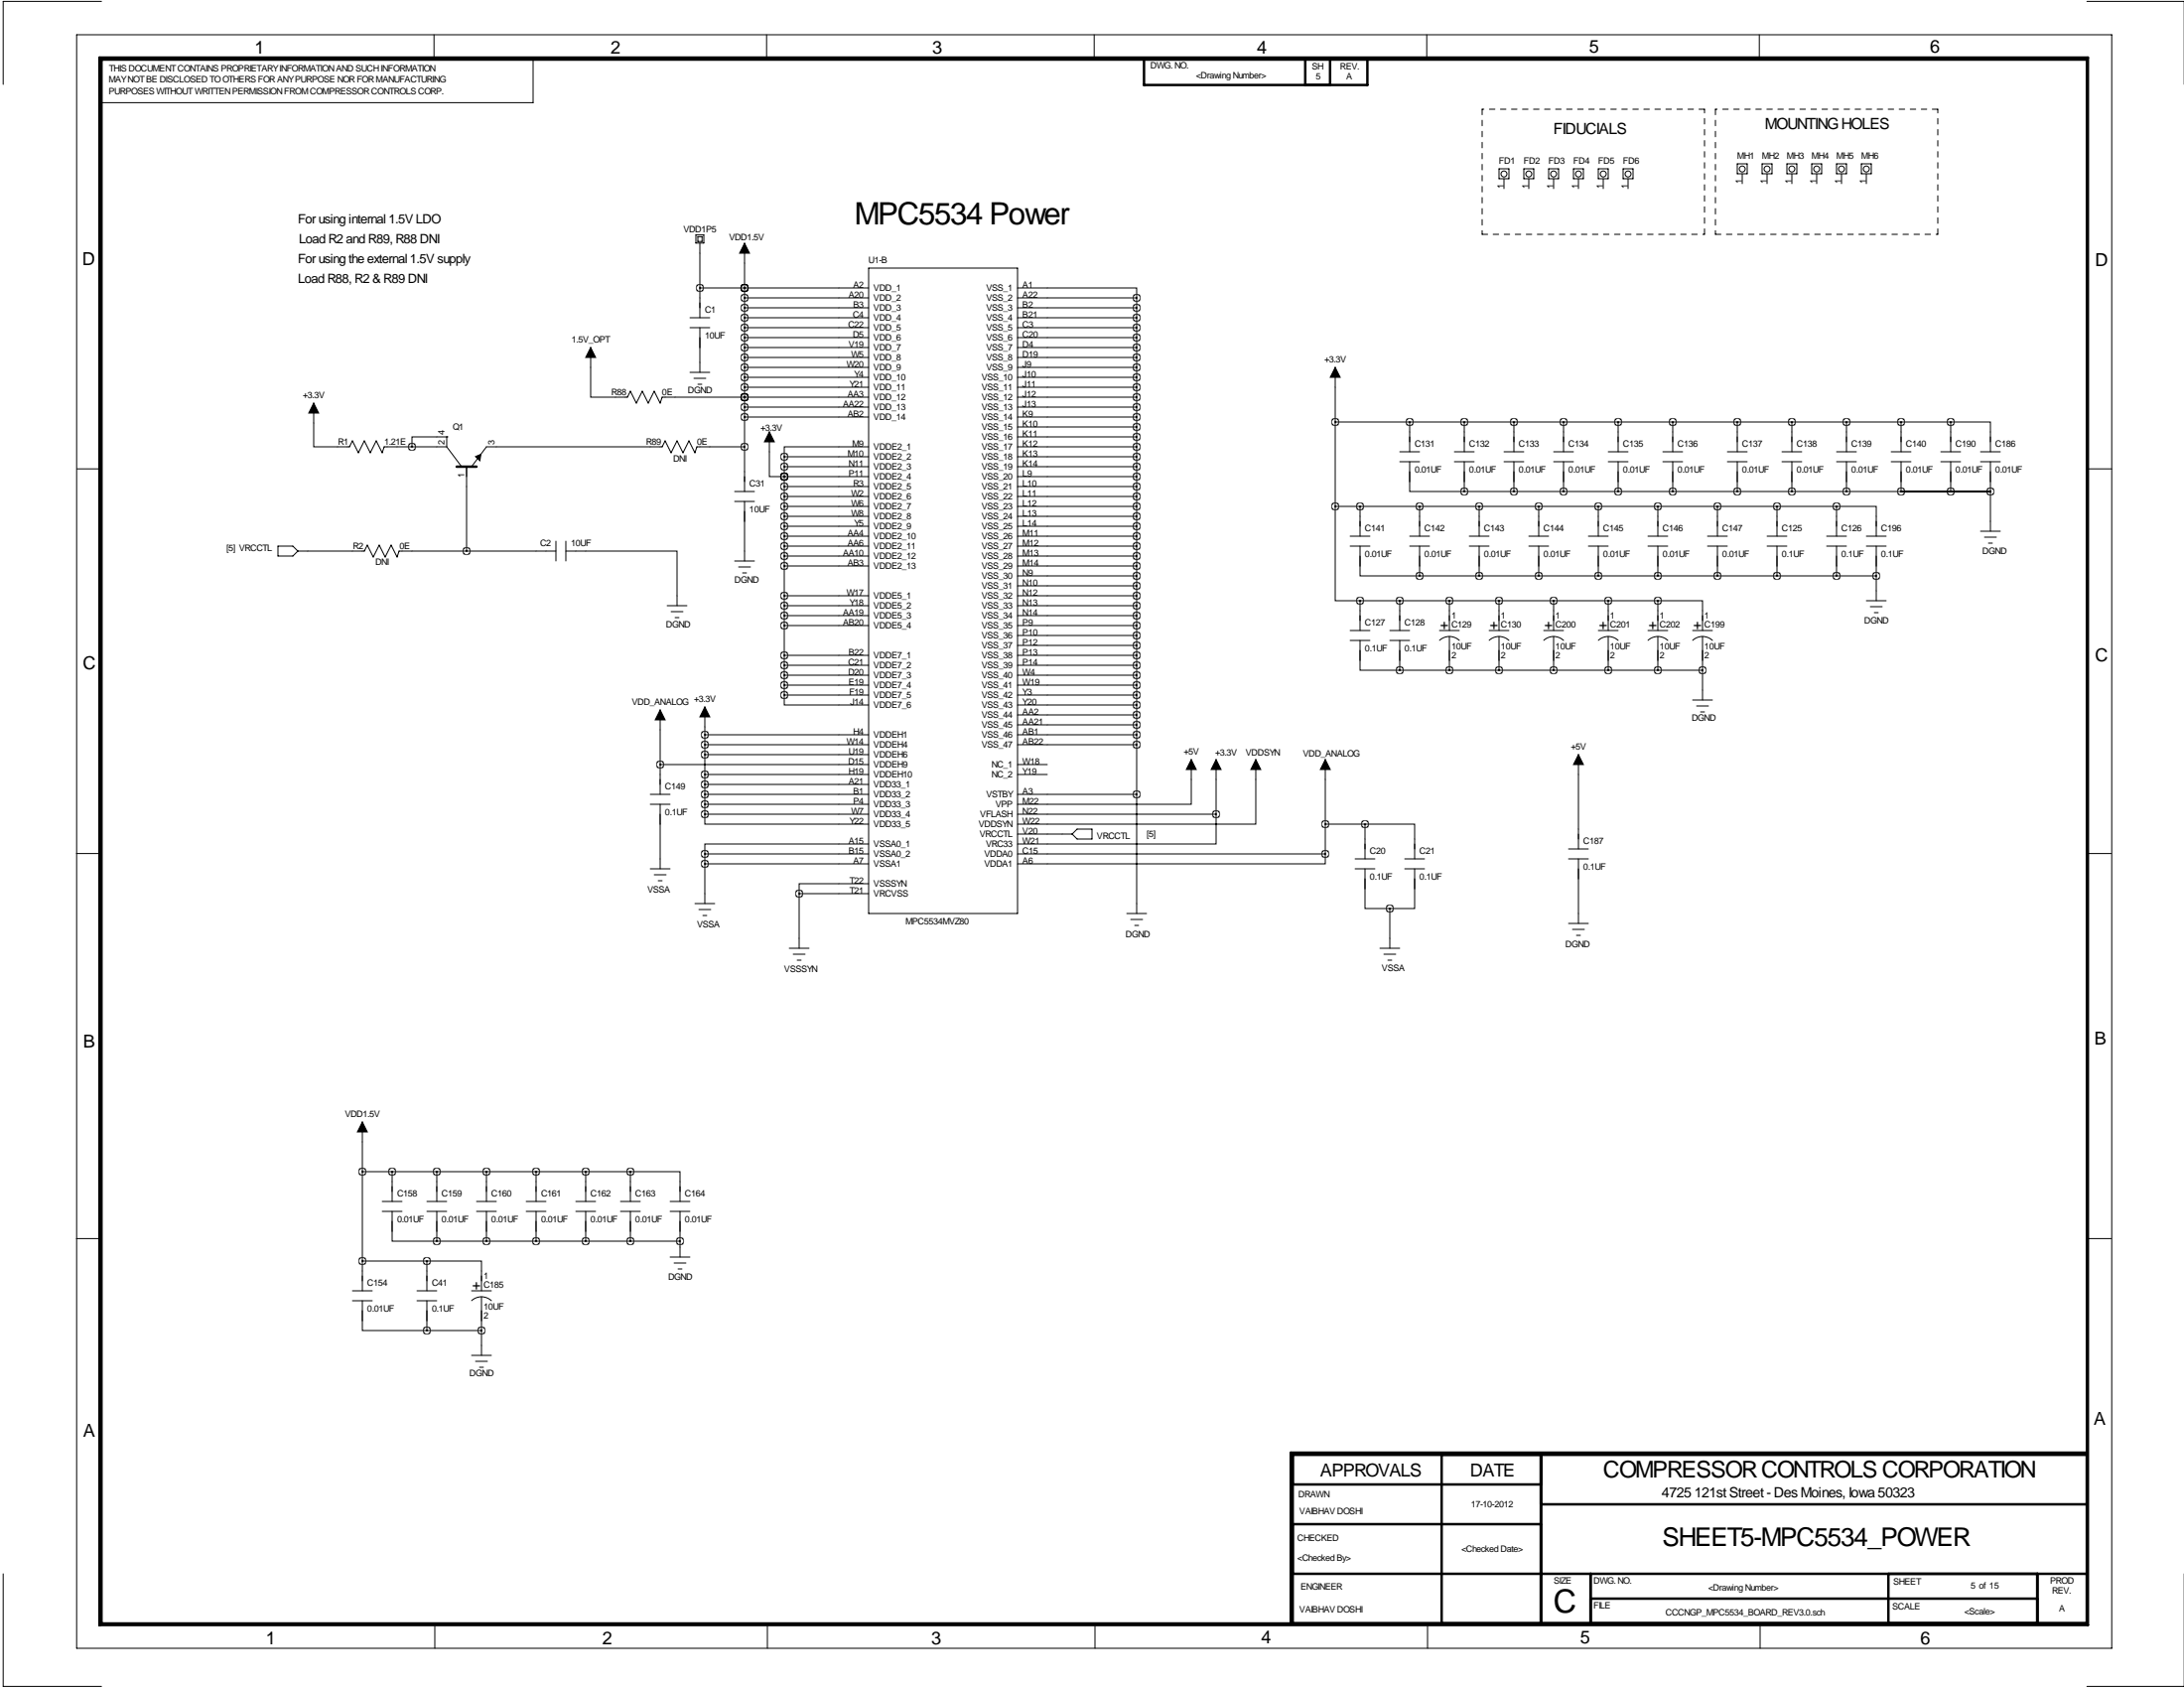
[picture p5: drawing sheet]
<svg xmlns="http://www.w3.org/2000/svg" width="559mm" height="432mm" viewBox="0 0 559 432" stroke-linecap="round" stroke-linejoin="round" font-family="sans-serif">
<path d="M379.2 27.9v32M436.1 27.9h-56.9M438.9 27.9v32M495.8 27.9h-56.9M379.2 59.9h56.9M436.1 59.9v-32M438.9 59.9h56.9M495.8 59.9v-32" fill="none" stroke="#000" stroke-width=".25" stroke-dasharray="1.4 1.4"/>
<g fill="none" stroke="#000" stroke-width=".25">
<path d="M19.6 8.9h520.7v412.7h-520.7zM26 .4h-25.2v21.2M111 8.9v6.3M143.6 15.2h-7.2v11.1h-110.8M196.1 8.9v6.3M280 8.9v6.3M365 8.9v6.3M450.1 8.9v6.3M534 .4h24.8M383.5 43.2h2.6v2.5h-2.6zM384.8 45.7v2.6M389.9 43.2h2.5v2.5h-2.5z"/>
<path d="M391.2 45.7v2.6M396.2 43.2h2.6v2.5h-2.6zM397.5 45.7v2.6M402.6 43.2h2.5v2.5h-2.5zM403.9 45.7v2.6M408.9 43.2h2.6v2.5h-2.6zM410.2 45.7v2.6M415.3 43.2h2.5v2.5h-2.5zM416.6 45.7v2.6M444.5 41.9h2.5v2.5h-2.5zM445.8 44.4v2.6M450.8 41.9h2.6v2.5h-2.6z"/>
<path d="M452.1 44.4v2.6M457.2 41.9h2.5v2.5h-2.5zM458.5 44.4v2.6M463.5 41.9h2.6v2.5h-2.6zM464.8 44.4v2.6M469.9 41.9h2.5v2.5h-2.5zM471.2 44.4v2.6M476.2 41.9h2.6v2.5h-2.6zM477.5 44.4v2.6M178 62.2h2.1v-2.1h-2v2.1M178.5 61.8h1.1v-1.2h-1v1.2M179.1 73.7h43.1"/>
<path d="M179.1 62.2v19.1M190.5 73.7h.1M190.5 76.2h31.7M190.5 78.7h31.7M190.5 62.2v63.5M222.2 68.6h38.1v165.1h-38.1zM260.3 73.7h30.5v2.5M260.3 76.2h30.5M260.3 78.7h30.5M290.8 76.2v157.5M151.1 88.9v12.7h9.4l.8-1.5 1.5 3 1.5-3 1.6 3 1.5-3 1.5 3 .5-1.5h52.8M176.5 81.3h5.1"/>
<path d="M176.5 83.8h5.1M176.5 95.2h5.1M177.5 96.8h3.1M178.6 98.3h1M179.1 83.8v11.4M190.5 81.3h31.7M190.5 83.8h31.7M190.5 86.4h31.7M190.5 88.9h31.7M190.5 91.4h31.7M190.5 94h31.7M190.5 96.5h31.7"/>
<path d="M190.5 99.1h31.7M260.3 81.3h30.5M260.3 83.8h30.5M260.3 86.4h30.5M260.3 88.9h30.5M260.3 91.4h30.5M260.3 94h30.5M260.3 96.5h30.5M260.3 99.1h30.5M341.6 94v35.5M19.7 119.9h6.4M80.3 103.1v11.2h9.1l.8-1.5 1.5 3 1.5-3 1.5 3 1.6-3 1.5 3 .5-1.5h16"/>
<path d="M114.3 111.8h.1M114.3 111.8h-8.9v2.5M114.3 114.3l3.8 5.1M114.3 111.8v2.5M119.4 119.4v21.6M190.5 101.6h.1M190.5 104.1h31.7M190.5 106.7h31.7M190.5 114.3h-12.2l-.5 1.5-1.5-3-1.5 3-1.6-3-1.5 3-1.5-3-.8 1.5h-44.9l-3.9 5.1M196.8 110.5v11.4h3.9M200.7 116.8h21.5M200.7 119.4h21.5"/>
<path d="M200.7 116.8v61M222.2 114.3h-21.5v2.5M260.3 101.6h30.5M260.3 104.1h30.5M260.3 106.7h30.5M260.3 114.3h30.5M260.3 116.8h30.5M260.3 119.4h30.5M260.3 109.2h30.5M260.3 111.8h30.5M341.6 107.9h157.5M358.1 115.6h5.1"/>
<path d="M358.1 118.1h5.1M360.7 118.1v7.6h13.9M360.7 107.9v7.7M372.1 115.6h5.1M372.1 118.1h5.1M374.6 107.9v7.7M374.6 118.1v7.6M384.8 115.6h5.1M384.8 118.1h5.1M387.3 107.9v7.7M387.3 118.1v7.6M397.5 115.6h5.1"/>
<path d="M397.5 118.1h5.1M400 107.9v7.7M400 118.1v7.6M411.5 115.6h5.1M411.5 118.1h5.1M414 107.9v7.7M414 118.1v7.6M425.4 115.6h5.1M425.4 118.1h5.1M428 107.9v7.7M428 118.1v7.6M442 115.6h5"/>
<path d="M442 118.1h5M444.5 107.9v7.7M444.5 118.1v7.6M455.9 115.6h5.1M455.9 118.1h5.1M458.5 107.9v7.7M458.5 118.1v7.6M469.9 115.6h5.1M469.9 118.1h5.1M472.4 107.9v7.7M472.4 118.1v7.6M483.9 115.6h5"/>
<path d="M483.9 118.1h5M486.4 118.1v7.6h22.9M486.4 107.9v7.7M496.6 115.6h5M496.6 118.1h5M499.1 118.1v7.6h10.2v-7.6M499.1 107.9h10.2v7.7M499.1 107.9v7.7M506.7 115.6h5.1M506.7 118.1h5.1M533.9 119.9h6.4M71.1 139.7h3.8l1.3 1.3-1.3 1.2h-3.8z"/>
<path d="M142.2 138.4v5.1M144.8 138.4v5.1M188 125.7h5M188 128.3h5M190.5 128.3v15.2M200.7 121.9h.1M200.7 121.9h21.5M200.7 124.5h21.5M200.7 127h21.5M200.7 129.5h21.5M200.7 132.1h21.5M200.7 134.6h21.5"/>
<path d="M200.7 137.2h21.5M200.7 139.7h21.5M260.3 121.9h30.5M260.3 124.5h30.5M260.3 127h30.5M260.3 129.5h30.5M260.3 132.1h30.5M260.3 134.6h30.5M260.3 137.2h30.5M260.3 139.7h30.5M341.6 129.5v24.2h6.4M341.6 129.5h128.3"/>
<path d="M345.4 137.2h5.1M345.4 139.7h5.1M348 139.7v7.6h15.2M348 129.5v7.7M360.7 137.2h5.1M360.7 139.7h5.1M363.2 129.5v7.7M363.2 139.7v7.6M374.6 125.7h134.7M375.9 137.2h5.1M375.9 139.7h5.1M378.5 129.5v7.7"/>
<path d="M378.5 139.7v7.6M391.2 137.2h5M391.2 139.7h5M393.7 129.5v7.7M393.7 139.7v7.6M406.4 137.2h5.1M406.4 139.7h5.1M408.9 129.5v7.7M408.9 139.7v7.6M421.6 137.2h5.1M421.6 139.7h5.1M424.2 129.5v7.7"/>
<path d="M424.2 139.7v7.6M436.9 137.2h5.1M436.9 139.7h5.1M439.4 129.5v7.7M439.4 139.7v7.6M452.1 137.2h5.1M452.1 139.7h5.1M454.7 129.5v7.7M454.7 139.7v7.6M467.4 137.2h5M467.4 139.7h5M469.9 139.7v7.6"/>
<path d="M469.9 129.5h10.2v7.7M469.9 129.5v7.7M477.5 137.2h5.1M477.5 139.7h5.1M480.1 139.7v14M506.7 135.9h5.1M507.7 137.4h3.1M508.8 138.9h1M509.3 125.7v10.2M76.2 141h17l.8-1.6 1.5 3.1 1.5-3.1 1.6 3.1 1.5-3.1 1.5 3.1 .5-1.5h40.1M144.8 141h28.4v13.9M170.7 154.9h5.1"/>
<path d="M171.7 156.5h3.1M172.7 158h1M188 143.5h5M189 145h3M190 146.6h1M200.7 142.2h21.5M200.7 144.8h21.5M200.7 152.4h21.5M200.7 154.9h21.5M200.7 157.5h21.5M260.3 142.2h30.5M260.3 144.8h30.5"/>
<path d="M260.3 152.4h30.5M260.3 154.9h30.5M260.3 157.5h30.5M260.3 147.3h30.5M260.3 149.9h30.5M348 153.7v7.6M348 153.7h76.2M358.1 153.7v7.6M363.2 147.3h116.9M370.8 153.7v7.6M383.5 153.7v7.6M397.5 153.7v7.6"/>
<path d="M411.5 153.7v7.6M424.2 153.7h11.4v7.6M424.2 153.7v7.6M477.5 153.7h5.1M478.5 155.2h3.1M479.6 156.7h1M200.7 177.8v2.5h21.5M200.7 160h21.5M200.7 167.6h21.5M200.7 170.2h21.5M200.7 172.7h21.5M200.7 175.3h21.5"/>
<path d="M200.7 177.8h21.5M260.3 160h30.5M260.3 167.6h30.5M260.3 170.2h30.5M260.3 172.7h30.5M260.3 175.3h30.5M260.3 177.8h30.5M260.3 162.6h30.5M260.3 165.1h30.5M345.4 161.3h5.1M345.4 163.8h5.1M348 163.8v7.6h10.1"/>
<path d="M355.6 161.3h5.1M355.6 163.8h5.1M358.1 163.8v7.6M358.1 171.4h77.5M368.3 161.3h5.1M368.3 163.8a3.7 3.7 0 0 1 5.1 0M370.8 162.8v8.6M381 161.3h5.1M381 163.8a3.7 3.7 0 0 1 5.1 0M383.5 162.8v8.6M395 161.3h5M395 163.8a3.7 3.7 0 0 1 5.1 0"/>
<path d="M397.5 162.8v8.6M408.9 161.3h5.1M409 163.8a3.7 3.7 0 0 1 5 0M411.5 162.8v8.6M421.6 161.3h5.1M421.7 163.8a3.7 3.7 0 0 1 5 0M424.2 162.8v8.6M433.1 161.3h5M433.1 179.1h5M433.1 163.8a3.7 3.7 0 0 1 5.1 0M435.6 162.8v16.3M168.9 195.6h53.3"/>
<path d="M168.9 181.6v21.6M180.3 188h41.9M180.3 190.5h41.9M180.3 193h41.9M180.3 198.1h41.9M180.3 180.8v27.5M260.3 180.3h30.5M260.3 188h30.5M260.3 190.5h30.5M260.3 195.6h7.7M260.3 198.1h7.7M260.3 182.9h30.5"/>
<path d="M260.3 185.4h30.5M304.8 194.3v11.4h-44.5M311.1 194.3v14M321.3 194.3v16.5h-61M339.1 194.3v24.1M403.9 193v24.2M434.1 180.6h3M435.1 182.1h1M19.6 218.3h6.4M166.4 203.2h5M166.4 205.7h5M168.9 205.7v16.5"/>
<path d="M180.3 208.3v2.5h41.9M180.3 200.7h41.9M180.3 203.2h41.9M180.3 205.7h41.9M180.3 208.3h41.9M180.3 218.4h41.9M180.3 218.4v12.7M222.2 215.9h-41.9v2.5M260.3 218.4h78.8M260.3 203.2h30.5M260.3 208.3h50.8M260.3 213.4h14"/>
<path d="M274.3 213.4l1.3-1.3h3.8v2.5h-3.8zM311.1 208.3v7.6h-50.8M339.1 218.4v2.6h-78.8M339.1 210.8h10.1M346.7 219.7h5.1M349.2 210.8h12.7v8.9M349.2 210.8v8.9M359.4 219.7h5.1M401.3 217.2h5.1M401.3 219.7h5.1M403.9 219.7v16.5M533.8 218.3h6.4"/>
<path d="M166.4 222.2h5M167.4 223.8h3M168.4 225.3h1M177.8 231.1h5.1M178.8 232.7h3.1M179.8 234.2h1M180.3 221h41.9M204.5 228.6h17.7M204.5 228.6v14M222.2 226.1h-17.7v2.5M288.3 233.7h5.1M289.3 235.2h3.1"/>
<path d="M290.3 236.7h1M346.7 222.2h5.1M349.2 222.2v10.2h6.4M355.6 232.4v10.2M359.4 222.2h5.1M361.9 222.2v10.2h-6.3M401.3 236.2h5.1M402.3 237.7h3.1M403.4 239.3h1M201.9 242.6h5.1M202.9 244.1h3.1M204 245.6h1"/>
<path d="M353.1 242.6h5M354.1 244.1h3M355.1 245.6h1M92.7 287v43.2M92.7 299.7h68.6M100.3 299.7v7.6M111.8 299.7v7.6M124.5 299.7v7.6M137.2 299.7v7.6M149.9 299.7v7.6M161.3 299.7h12.7v7.6M161.3 299.7v7.6"/>
<path d="M19.6 316.8h6.4M97.8 307.3h5.1M97.8 309.9h5.1M100.3 309.9v7.6h11.5M109.2 307.3h5.1M109.2 309.9h5.1M111.8 309.9v7.6M111.8 317.5h62.2M121.9 307.3h5.1M121.9 309.9h5.1M124.5 309.9v7.6M134.6 307.3h5.1"/>
<path d="M134.6 309.9h5.1M137.2 309.9v7.6M147.3 307.3h5.1M147.3 309.9h5.1M149.9 309.9v7.6M158.7 307.3h5.1M158.7 309.9h5.1M161.3 309.9v7.6M171.4 307.3h5.1M171.4 309.9h5.1M174 309.9v11.7M533.8 316.8h6.4"/>
<path d="M90.2 330.2h5M90.2 332.7h5M92.7 332.7v7.7h16.5M92.7 322.6h16.5M106.7 330.2h5.1M106.7 332.7h5.1M109.2 322.6h14v7.6M109.2 322.6v7.6M109.2 332.7v7.7M120.6 330.2h5.1M120.7 332.7a3.7 3.7 0 0 1 5 0M123.2 331.7v15"/>
<path d="M171.4 321.6h5.1M172.5 323.1h3M173.5 324.6h1M109.2 340.4h14M120.6 346.7h5.1M121.7 348.2h3M122.7 349.8h1M.8 402.6v28.8h25.2M111.3 415.3v6.3M196.3 415.3v6.3M280.2 415.3v6.3M365.3 415.3v6.3"/>
<path d="M450.3 415.3v6.3M534 431.4h24.8"/>
<circle cx="384.8" cy="44.5" r=".76"/>
<circle cx="391.2" cy="44.5" r=".76"/>
<circle cx="397.5" cy="44.5" r=".76"/>
<circle cx="403.9" cy="44.5" r=".76"/>
<circle cx="410.2" cy="44.5" r=".76"/>
<circle cx="416.6" cy="44.5" r=".76"/>
<circle cx="445.8" cy="43.2" r=".76"/>
<circle cx="452.1" cy="43.2" r=".76"/>
<circle cx="458.5" cy="43.2" r=".76"/>
<circle cx="464.8" cy="43.2" r=".76"/>
<circle cx="471.2" cy="43.2" r=".76"/>
<circle cx="477.5" cy="43.2" r=".76"/>
</g>
<g fill="none" stroke="#000" stroke-width=".63">
<path d="M25.5 14.7h508.7v401h-508.7zM26 15.2h508v400.1h-508zM292.7 15h57.2v6.7h-57.2zM334 21.7v-6.7h6.3v6.7M116.8 119.4h5.1M330.8 379.7h63.5M368.9 372.1v43.2M394.3 372.1v43.2M534 372.1h-203.2v43.2M534 371.6h-203.7v43.7M330.8 389.9h63.5M394.3 384.8h139.7"/>
<path d="M330.8 402.6h203.2M407 402.6v12.7M407 408.9h114.3M483.2 402.6v12.7M521.3 402.6v12.7"/>
</g>
<g fill="#000" stroke="#000" stroke-width=".25">
<path d="M190.5 62.2l1.3 2.6h-2.6zM151.1 88.9l1.3 2.5h-2.5zM341.6 94l1.3 2.5h-2.5zM80.3 103.1l1.2 2.6h-2.5zM121.7 116.8l1.3-.6-.2 1.7zM196.8 110.5l1.3 2.5h-2.5zM168.9 181.6l1.3 2.5h-2.6zM180.3 180.8l1.3 2.6h-2.5zM304.8 194.3l1.3 2.5h-2.6zM311.1 194.3l1.3 2.5h-2.5zM321.3 194.3l1.3 2.5h-2.6zM339.1 194.3l1.3 2.5h-2.6z"/>
<path d="M403.9 193l1.2 2.6h-2.5zM92.7 287l1.3 2.6h-2.6z"/>
</g>
<path d="M290.8 76.2a.07 .07 0 0 0 .1 0 .07 .07 0 0 0-.1 0zM190.4 73.7a.1 .1 0 0 0 .2 0 .1 .1 0 0 0-.2 0zM190.4 76.2a.1 .1 0 0 0 .2 0 .1 .1 0 0 0-.2 0zM190.4 78.7a.1 .1 0 0 0 .2 0 .1 .1 0 0 0-.2 0zM190.4 81.3a.1 .1 0 0 0 .2 0 .1 .1 0 0 0-.2 0zM190.4 83.8a.1 .1 0 0 0 .2 0 .1 .1 0 0 0-.2 0zM190.4 86.4a.1 .1 0 0 0 .2 0 .1 .1 0 0 0-.2 0zM190.4 88.9a.1 .1 0 0 0 .2 0 .1 .1 0 0 0-.2 0zM190.4 91.4a.1 .1 0 0 0 .2 0 .1 .1 0 0 0-.2 0zM190.4 94a.1 .1 0 0 0 .2 0 .1 .1 0 0 0-.2 0zM190.4 96.5a.1 .1 0 0 0 .2 0 .1 .1 0 0 0-.2 0zM190.4 99.1a.1 .1 0 0 0 .2 0 .1 .1 0 0 0-.2 0zM190.4 101.6a.1 .1 0 0 0 .2 0 .1 .1 0 0 0-.2 0zM190.4 104.1a.1 .1 0 0 0 .2 0 .1 .1 0 0 0-.2 0zM200.6 116.8a.07 .07 0 0 0 .1 0 .07 .07 0 0 0-.1 0zM200.6 119.4a.07 .07 0 0 0 .1 0 .07 .07 0 0 0-.1 0zM200.6 121.9a.07 .07 0 0 0 .1 0 .07 .07 0 0 0-.1 0zM200.6 124.5a.07 .07 0 0 0 .1 0 .07 .07 0 0 0-.1 0zM200.6 129.5a.07 .07 0 0 0 .1 0 .07 .07 0 0 0-.1 0zM200.6 132.1a.07 .07 0 0 0 .1 0 .07 .07 0 0 0-.1 0zM200.6 134.6a.07 .07 0 0 0 .1 0 .07 .07 0 0 0-.1 0zM200.6 137.2a.07 .07 0 0 0 .1 0 .07 .07 0 0 0-.1 0zM200.6 139.7a.07 .07 0 0 0 .1 0 .07 .07 0 0 0-.1 0zM200.6 142.2a.07 .07 0 0 0 .1 0 .07 .07 0 0 0-.1 0zM200.6 144.8a.07 .07 0 0 0 .1 0 .07 .07 0 0 0-.1 0zM200.6 152.4a.07 .07 0 0 0 .1 0 .07 .07 0 0 0-.1 0zM200.6 154.9a.07 .07 0 0 0 .1 0 .07 .07 0 0 0-.1 0zM200.6 157.5a.07 .07 0 0 0 .1 0 .07 .07 0 0 0-.1 0zM200.6 160a.07 .07 0 0 0 .1 0 .07 .07 0 0 0-.1 0zM200.6 167.6a.07 .07 0 0 0 .1 0 .07 .07 0 0 0-.1 0zM200.6 170.2a.07 .07 0 0 0 .1 0 .07 .07 0 0 0-.1 0zM200.6 172.7a.07 .07 0 0 0 .1 0 .07 .07 0 0 0-.1 0zM200.6 175.3a.07 .07 0 0 0 .1 0 .07 .07 0 0 0-.1 0zM200.6 177.8a.07 .07 0 0 0 .1 0 .07 .07 0 0 0-.1 0zM180.3 193a.07 .07 0 0 0 .1 0 .07 .07 0 0 0-.1 0zM180.3 198.1a.07 .07 0 0 0 .1 0 .07 .07 0 0 0-.1 0zM180.3 200.7a.07 .07 0 0 0 .1 0 .07 .07 0 0 0-.1 0zM180.3 203.2a.07 .07 0 0 0 .1 0 .07 .07 0 0 0-.1 0zM180.3 205.7a.07 .07 0 0 0 .1 0 .07 .07 0 0 0-.1 0zM180.3 208.3a.07 .07 0 0 0 .1 0 .07 .07 0 0 0-.1 0zM180.3 218.4a.07 .07 0 0 0 .1 0 .07 .07 0 0 0-.1 0zM180.3 221a.07 .07 0 0 0 .1 0 .07 .07 0 0 0-.1 0zM204.4 228.6a.07 .07 0 0 0 .1 0 .07 .07 0 0 0-.1 0zM290.8 78.7a.07 .07 0 0 0 .1 0 .07 .07 0 0 0-.1 0zM290.8 81.3a.07 .07 0 0 0 .1 0 .07 .07 0 0 0-.1 0zM290.8 83.8a.07 .07 0 0 0 .1 0 .07 .07 0 0 0-.1 0zM290.8 86.4a.07 .07 0 0 0 .1 0 .07 .07 0 0 0-.1 0zM290.8 88.9a.07 .07 0 0 0 .1 0 .07 .07 0 0 0-.1 0zM290.8 91.4a.07 .07 0 0 0 .1 0 .07 .07 0 0 0-.1 0zM290.8 94a.07 .07 0 0 0 .1 0 .07 .07 0 0 0-.1 0zM290.8 96.5a.07 .07 0 0 0 .1 0 .07 .07 0 0 0-.1 0zM290.8 99.1a.07 .07 0 0 0 .1 0 .07 .07 0 0 0-.1 0zM290.8 101.6a.07 .07 0 0 0 .1 0 .07 .07 0 0 0-.1 0zM290.8 104.1a.07 .07 0 0 0 .1 0 .07 .07 0 0 0-.1 0zM290.8 106.7a.07 .07 0 0 0 .1 0 .07 .07 0 0 0-.1 0zM290.8 109.2a.07 .07 0 0 0 .1 0 .07 .07 0 0 0-.1 0zM290.8 111.8a.07 .07 0 0 0 .1 0 .07 .07 0 0 0-.1 0zM290.8 114.3a.07 .07 0 0 0 .1 0 .07 .07 0 0 0-.1 0zM290.8 116.8a.07 .07 0 0 0 .1 0 .07 .07 0 0 0-.1 0zM290.8 119.4a.07 .07 0 0 0 .1 0 .07 .07 0 0 0-.1 0zM290.8 121.9a.07 .07 0 0 0 .1 0 .07 .07 0 0 0-.1 0zM290.8 124.5a.07 .07 0 0 0 .1 0 .07 .07 0 0 0-.1 0zM290.8 127a.07 .07 0 0 0 .1 0 .07 .07 0 0 0-.1 0zM290.8 129.5a.07 .07 0 0 0 .1 0 .07 .07 0 0 0-.1 0zM290.8 132.1a.07 .07 0 0 0 .1 0 .07 .07 0 0 0-.1 0zM290.8 134.6a.07 .07 0 0 0 .1 0 .07 .07 0 0 0-.1 0zM290.8 137.2a.07 .07 0 0 0 .1 0 .07 .07 0 0 0-.1 0zM290.8 139.7a.07 .07 0 0 0 .1 0 .07 .07 0 0 0-.1 0zM290.8 142.2a.07 .07 0 0 0 .1 0 .07 .07 0 0 0-.1 0zM290.8 144.8a.07 .07 0 0 0 .1 0 .07 .07 0 0 0-.1 0zM290.8 147.3a.07 .07 0 0 0 .1 0 .07 .07 0 0 0-.1 0zM290.8 149.9a.07 .07 0 0 0 .1 0 .07 .07 0 0 0-.1 0zM290.8 152.4a.07 .07 0 0 0 .1 0 .07 .07 0 0 0-.1 0zM290.8 154.9a.07 .07 0 0 0 .1 0 .07 .07 0 0 0-.1 0zM290.8 157.5a.07 .07 0 0 0 .1 0 .07 .07 0 0 0-.1 0zM290.8 160a.07 .07 0 0 0 .1 0 .07 .07 0 0 0-.1 0zM290.8 162.6a.07 .07 0 0 0 .1 0 .07 .07 0 0 0-.1 0zM290.8 165.1a.07 .07 0 0 0 .1 0 .07 .07 0 0 0-.1 0zM290.8 167.6a.07 .07 0 0 0 .1 0 .07 .07 0 0 0-.1 0zM290.8 170.2a.07 .07 0 0 0 .1 0 .07 .07 0 0 0-.1 0zM290.8 172.7a.07 .07 0 0 0 .1 0 .07 .07 0 0 0-.1 0zM290.8 175.3a.07 .07 0 0 0 .1 0 .07 .07 0 0 0-.1 0zM290.8 177.8a.07 .07 0 0 0 .1 0 .07 .07 0 0 0-.1 0zM290.8 180.3a.07 .07 0 0 0 .1 0 .07 .07 0 0 0-.1 0zM290.8 182.9a.07 .07 0 0 0 .1 0 .07 .07 0 0 0-.1 0zM290.8 185.4a.07 .07 0 0 0 .1 0 .07 .07 0 0 0-.1 0zM290.8 188a.07 .07 0 0 0 .1 0 .07 .07 0 0 0-.1 0zM290.8 190.5a.07 .07 0 0 0 .1 0 .07 .07 0 0 0-.1 0zM311.1 208.3a.07 .07 0 0 0 .1 0 .07 .07 0 0 0-.1 0zM200.6 127a.07 .07 0 0 0 .1 0 .07 .07 0 0 0-.1 0zM190.4 106.7a.1 .1 0 0 0 .2 0 .1 .1 0 0 0-.2 0zM190.4 101.6a.1 .1 0 0 0 .2 0 .1 .1 0 0 0-.2 0zM190.4 114.3a.1 .1 0 0 0 .2 0 .1 .1 0 0 0-.2 0zM105.3 114.3a.1 .1 0 0 0 .2 0 .1 .1 0 0 0-.2 0zM290.8 203.2a.07 .07 0 0 0 .1 0 .07 .07 0 0 0-.1 0zM119.3 141a.07 .07 0 0 0 .1 0 .07 .07 0 0 0-.1 0zM360.6 107.9a.07 .07 0 0 0 .1 0 .07 .07 0 0 0-.1 0zM341.6 107.9a.07 .07 0 0 0 .1 0 .07 .07 0 0 0-.1 0zM374.6 107.9a.07 .07 0 0 0 .1 0 .07 .07 0 0 0-.1 0zM387.3 107.9a.07 .07 0 0 0 .1 0 .07 .07 0 0 0-.1 0zM374.6 125.7a.07 .07 0 0 0 .1 0 .07 .07 0 0 0-.1 0zM387.3 125.7a.07 .07 0 0 0 .1 0 .07 .07 0 0 0-.1 0zM400 125.7a.07 .07 0 0 0 .1 0 .07 .07 0 0 0-.1 0zM400 107.9a.07 .07 0 0 0 .1 0 .07 .07 0 0 0-.1 0zM414 107.9a.07 .07 0 0 0 .1 0 .07 .07 0 0 0-.1 0zM414 125.7a.07 .07 0 0 0 .1 0 .07 .07 0 0 0-.1 0zM427.9 108a.1 .1 0 0 0 .2 0 .1 .1 0 0 0-.2 0zM427.9 125.7a.1 .1 0 0 0 .2 0 .1 .1 0 0 0-.2 0zM444.4 107.9a.1 .1 0 0 0 .2 0 .1 .1 0 0 0-.2 0zM444.4 125.7a.1 .1 0 0 0 .2 0 .1 .1 0 0 0-.2 0zM458.4 107.9a.07 .07 0 0 0 .1 0 .07 .07 0 0 0-.1 0zM458.4 125.7a.07 .07 0 0 0 .1 0 .07 .07 0 0 0-.1 0zM472.4 125.7a.07 .07 0 0 0 .1 0 .07 .07 0 0 0-.1 0zM509.2 125.7a.07 .07 0 0 0 .1 0 .07 .07 0 0 0-.1 0zM472.4 108a.07 .07 0 0 0 .1 0 .07 .07 0 0 0-.1 0zM341.6 129.5a.07 .07 0 0 0 .1 0 .07 .07 0 0 0-.1 0zM347.9 129.5a.07 .07 0 0 0 .1 0 .07 .07 0 0 0-.1 0zM363.2 147.3a.07 .07 0 0 0 .1 0 .07 .07 0 0 0-.1 0zM363.2 129.5a.07 .07 0 0 0 .1 0 .07 .07 0 0 0-.1 0zM378.4 129.5a.07 .07 0 0 0 .1 0 .07 .07 0 0 0-.1 0zM393.6 129.5a.1 .1 0 0 0 .2 0 .1 .1 0 0 0-.2 0zM378.4 147.3a.07 .07 0 0 0 .1 0 .07 .07 0 0 0-.1 0zM393.6 147.3a.1 .1 0 0 0 .2 0 .1 .1 0 0 0-.2 0zM408.9 129.5a.07 .07 0 0 0 .1 0 .07 .07 0 0 0-.1 0zM408.9 147.3a.07 .07 0 0 0 .1 0 .07 .07 0 0 0-.1 0zM424.1 129.5a.07 .07 0 0 0 .1 0 .07 .07 0 0 0-.1 0zM424.1 147.3a.07 .07 0 0 0 .1 0 .07 .07 0 0 0-.1 0zM439.4 147.3a.07 .07 0 0 0 .1 0 .07 .07 0 0 0-.1 0zM439.4 129.5a.07 .07 0 0 0 .1 0 .07 .07 0 0 0-.1 0zM454.6 129.5a.07 .07 0 0 0 .1 0 .07 .07 0 0 0-.1 0zM454.6 147.3a.07 .07 0 0 0 .1 0 .07 .07 0 0 0-.1 0zM469.8 147.3a.1 .1 0 0 0 .2 0 .1 .1 0 0 0-.2 0zM347.9 153.7a.07 .07 0 0 0 .1 0 .07 .07 0 0 0-.1 0zM358.1 153.7a.07 .07 0 0 0 .1 0 .07 .07 0 0 0-.1 0zM370.8 153.7a.07 .07 0 0 0 .1 0 .07 .07 0 0 0-.1 0zM358.1 171.4a.07 .07 0 0 0 .1 0 .07 .07 0 0 0-.1 0zM370.8 171.5a.07 .07 0 0 0 .1 0 .07 .07 0 0 0-.1 0zM383.5 153.7a.07 .07 0 0 0 .1 0 .07 .07 0 0 0-.1 0zM383.5 171.5a.07 .07 0 0 0 .1 0 .07 .07 0 0 0-.1 0zM397.4 153.7a.1 .1 0 0 0 .2 0 .1 .1 0 0 0-.2 0zM397.4 171.5a.1 .1 0 0 0 .2 0 .1 .1 0 0 0-.2 0zM411.4 153.7a.07 .07 0 0 0 .1 0 .07 .07 0 0 0-.1 0zM411.4 171.5a.07 .07 0 0 0 .1 0 .07 .07 0 0 0-.1 0zM92.6 299.7a.1 .1 0 0 0 .2 0 .1 .1 0 0 0-.2 0zM100.3 299.7a.07 .07 0 0 0 .1 0 .07 .07 0 0 0-.1 0zM111.7 299.7a.07 .07 0 0 0 .1 0 .07 .07 0 0 0-.1 0zM111.7 317.5a.07 .07 0 0 0 .1 0 .07 .07 0 0 0-.1 0zM124.4 317.5a.07 .07 0 0 0 .1 0 .07 .07 0 0 0-.1 0zM124.4 299.7a.07 .07 0 0 0 .1 0 .07 .07 0 0 0-.1 0zM137.1 299.7a.07 .07 0 0 0 .1 0 .07 .07 0 0 0-.1 0zM137.1 317.5a.07 .07 0 0 0 .1 0 .07 .07 0 0 0-.1 0zM149.8 299.7a.07 .07 0 0 0 .1 0 .07 .07 0 0 0-.1 0zM149.8 317.5a.07 .07 0 0 0 .1 0 .07 .07 0 0 0-.1 0zM161.2 299.7a.1 .1 0 0 0 .2 0 .1 .1 0 0 0-.2 0zM161.2 317.5a.1 .1 0 0 0 .2 0 .1 .1 0 0 0-.2 0zM173.9 317.5a.1 .1 0 0 0 .2 0 .1 .1 0 0 0-.2 0zM92.6 322.6a.1 .1 0 0 0 .2 0 .1 .1 0 0 0-.2 0zM109.2 340.4a.07 .07 0 0 0 .1 0 .07 .07 0 0 0-.1 0zM109.2 322.6a.07 .07 0 0 0 .1 0 .07 .07 0 0 0-.1 0zM123.1 340.4a.1 .1 0 0 0 .2 0 .1 .1 0 0 0-.2 0zM190.4 73.7a.1 .1 0 0 0 .2 0 .1 .1 0 0 0-.2 0zM179 73.7a.07 .07 0 0 0 .1 0 .07 .07 0 0 0-.1 0zM180.3 190.5a.07 .07 0 0 0 .1 0 .07 .07 0 0 0-.1 0zM180.3 188a.07 .07 0 0 0 .1 0 .07 .07 0 0 0-.1 0zM486.3 125.7a.1 .1 0 0 0 .2 0 .1 .1 0 0 0-.2 0zM499 125.7a.1 .1 0 0 0 .2 0 .1 .1 0 0 0-.2 0zM486.3 108a.1 .1 0 0 0 .2 0 .1 .1 0 0 0-.2 0zM499 108a.1 .1 0 0 0 .2 0 .1 .1 0 0 0-.2 0zM480 147.3a.07 .07 0 0 0 .1 0 .07 .07 0 0 0-.1 0zM469.8 129.5a.1 .1 0 0 0 .2 0 .1 .1 0 0 0-.2 0zM424.1 171.5a.07 .07 0 0 0 .1 0 .07 .07 0 0 0-.1 0zM424.1 153.7a.07 .07 0 0 0 .1 0 .07 .07 0 0 0-.1 0zM435.5 171.5a.1 .1 0 0 0 .2 0 .1 .1 0 0 0-.2 0zM168.8 195.6a.1 .1 0 0 0 .2 0 .1 .1 0 0 0-.2 0zM339 218.4a.1 .1 0 0 0 .2 0 .1 .1 0 0 0-.2 0zM339 210.8a.1 .1 0 0 0 .2 0 .1 .1 0 0 0-.2 0zM349.2 210.8a.07 .07 0 0 0 .1 0 .07 .07 0 0 0-.1 0zM355.5 232.4a.1 .1 0 0 0 .2 0 .1 .1 0 0 0-.2 0zM200.6 121.9a.07 .07 0 0 0 .1 0 .07 .07 0 0 0-.1 0z" fill="#000" stroke="#000" stroke-width="1.9"/>
<text font-size="8.2" x="397.5" y="412.4">C</text>
<text font-size="7.9" x="218.7" y="57.4">MPC5534 Power</text>
<text font-size="6.6" x="425.3" y="395.4">SHEET5-MPC5534_POWER</text>
<text font-size="5.9" x="410.2" y="378">COMPRESSOR CONTROLS CORPORATION</text>
<g font-size="4.6">
<text x="65.1" y="13.7">1</text>
<text x="156.3" y="13.7">2</text>
<text x="238.5" y="13.7">3</text>
<text x="321.6" y="13.7">4</text>
<text x="406.6" y="13.5">5</text>
<text x="493.8" y="13.5">6</text>
<text x="21.1" y="67.9">D</text>
<text x="536.1" y="68.1">D</text>
<text x="21.2" y="171.1">C</text>
<text x="536" y="169.2">C</text>
<text x="21.3" y="268.1">B</text>
<text x="535.9" y="267.2">B</text>
<text x="535.7" y="364.5">A</text>
<text x="21.3" y="367.5">A</text>
<text x="337.8" y="377.7">APPROVALS</text>
<text x="376.2" y="377.7">DATE</text>
<text x="68" y="420.6">1</text>
<text x="154.1" y="420.6">2</text>
<text x="238.3" y="420.6">3</text>
<text x="322.7" y="420.5">4</text>
<text x="404.4" y="420.4">5</text>
<text x="491.4" y="420.6">6</text>
</g>
<g font-size="4">
<text x="397.5" y="34.3">FIDUCIALS</text>
<text x="451.6" y="33">MOUNTING HOLES</text>
</g>
<g font-size="3.6">
<text x="368.6" y="161">+</text>
<text x="381.3" y="161">+</text>
<text x="395.2" y="161">+</text>
<text x="409.2" y="161">+</text>
<text x="421.9" y="161">+</text>
<text x="433.3" y="161">+</text>
<text x="120.9" y="329.9">+</text>
<text x="425.2" y="383">4725 121st Street - Des Moines, Iowa 50323</text>
</g>
<g font-size="3.3">
<text x="76.2" y="57.1">For using internal 1.5V LDO</text>
<text x="76.5" y="62.2">Load R2 and R89, R88 DNI</text>
<text x="76.2" y="67.3">For using the external 1.5V supply</text>
<text x="76.2" y="72.4">Load R88, R2 &amp; R89 DNI</text>
</g>
<g font-size="2.3">
<text x="294.3" y="17.6">DWG. NO.</text>
<text x="335.7" y="17.7">SH</text>
<text x="342.9" y="17.8">REV.</text>
<text x="27.8" y="21.1">MAY NOT BE DISCLOSED TO OTHERS FOR ANY PURPOSE NOR FOR MANUFACTURING</text>
<text x="27.9" y="18.3">THIS DOCUMENT CONTAINS PROPRIETARY INFORMATION AND SUCH INFORMATION</text>
<text x="306.1" y="20.1">&lt;Drawing Number&gt;</text>
<text x="336.7" y="20.3">5</text>
<text x="344.5" y="20.3">A</text>
<text x="27.8" y="24.2">PURPOSES WITHOUT WRITTEN PERMISSION FROM COMPRESSOR CONTROLS CORP.</text>
<text x="383.5" y="41.9">FD1</text>
<text x="389.9" y="41.9">FD2</text>
<text x="396.2" y="41.9">FD3</text>
<text x="402.6" y="41.9">FD4</text>
<text x="408.9" y="41.9">FD5</text>
<text x="415.3" y="41.9">FD6</text>
<text x="444.5" y="40.6">MH1</text>
<text x="450.8" y="40.6">MH2</text>
<text x="457.2" y="40.6">MH3</text>
<text x="463.5" y="40.6">MH4</text>
<text x="469.9" y="40.6">MH5</text>
<text x="476.2" y="40.6">MH6</text>
<text x="445.8" y="46.9" transform="rotate(-90 445.8 46.9)">1</text>
<text x="452.1" y="46.9" transform="rotate(-90 452.1 46.9)">1</text>
<text x="458.5" y="46.9" transform="rotate(-90 458.5 46.9)">1</text>
<text x="464.8" y="46.9" transform="rotate(-90 464.8 46.9)">1</text>
<text x="471.2" y="46.9" transform="rotate(-90 471.2 46.9)">1</text>
<text x="477.5" y="46.9" transform="rotate(-90 477.5 46.9)">1</text>
<text x="384.8" y="48.2" transform="rotate(-90 384.8 48.2)">1</text>
<text x="391.2" y="48.2" transform="rotate(-90 391.2 48.2)">1</text>
<text x="397.5" y="48.2" transform="rotate(-90 397.5 48.2)">1</text>
<text x="403.9" y="48.2" transform="rotate(-90 403.9 48.2)">1</text>
<text x="410.2" y="48.2" transform="rotate(-90 410.2 48.2)">1</text>
<text x="416.6" y="48.2" transform="rotate(-90 416.6 48.2)">1</text>
<text x="174.9" y="59.4">VDD1P5</text>
<text x="186.5" y="61.5">VDD1.5V</text>
<text x="222.2" y="67.3">U1-B</text>
<text x="217.2" y="76.2">A20</text>
<text x="218.3" y="73.7">A2</text>
<text x="223.5" y="74.4">VDD_1</text>
<text x="223.5" y="77">VDD_2</text>
<text x="252.4" y="74.4">VSS_1</text>
<text x="252.4" y="77">VSS_2</text>
<text x="261.6" y="73.7">A1</text>
<text x="261.6" y="76.2">A22</text>
<text x="180.3" y="80">C1</text>
<text x="217" y="83.8">C22</text>
<text x="218.2" y="81.3">C4</text>
<text x="218.3" y="78.7">B3</text>
<text x="223.5" y="79.5">VDD_3</text>
<text x="223.5" y="82">VDD_4</text>
<text x="252.4" y="79.5">VSS_3</text>
<text x="252.4" y="82">VSS_4</text>
<text x="261.6" y="78.7">B2</text>
<text x="261.6" y="81.3">B21</text>
<text x="261.6" y="83.8">C3</text>
<text x="146.3" y="87.6">1.5V_OPT</text>
<text x="180.3" y="86.6">10UF</text>
<text x="217.2" y="88.9">V19</text>
<text x="218.2" y="86.4">D5</text>
<text x="223.5" y="84.6">VDD_5</text>
<text x="223.5" y="87.1">VDD_6</text>
<text x="223.5" y="89.7">VDD_7</text>
<text x="252.4" y="84.6">VSS_5</text>
<text x="252.4" y="87.1">VSS_6</text>
<text x="252.4" y="89.7">VSS_7</text>
<text x="261.6" y="86.4">C20</text>
<text x="261.6" y="88.9">D4</text>
<text x="216.6" y="94">W20</text>
<text x="217.8" y="91.4">W5</text>
<text x="223.5" y="92.2">VDD_8</text>
<text x="223.5" y="94.7">VDD_9</text>
<text x="252.4" y="92.2">VSS_8</text>
<text x="252.4" y="94.7">VSS_9</text>
<text x="261.6" y="91.4">D19</text>
<text x="261.6" y="94">J9</text>
<text x="338.9" y="92.7">+3.3V</text>
<text x="77.5" y="101.9">+3.3V</text>
<text x="156.5" y="101.1">R88</text>
<text x="169.4" y="101.1">0E</text>
<text x="176" y="100.6">DGND</text>
<text x="216.9" y="101.6">AA3</text>
<text x="217.4" y="99.1">Y21</text>
<text x="218.6" y="96.5">Y4</text>
<text x="223.5" y="97.3">VDD_10</text>
<text x="223.5" y="99.8">VDD_11</text>
<text x="251.2" y="97.3">VSS_10</text>
<text x="251.2" y="99.8">VSS_11</text>
<text x="261.6" y="96.5">J10</text>
<text x="261.6" y="99.1">J11</text>
<text x="261.6" y="101.6">J12</text>
<text x="215.7" y="104.1">AA22</text>
<text x="216.9" y="106.7">AB2</text>
<text x="223.5" y="102.4">VDD_12</text>
<text x="223.5" y="104.9">VDD_13</text>
<text x="223.5" y="107.4">VDD_14</text>
<text x="251.2" y="102.4">VSS_12</text>
<text x="251.2" y="104.9">VSS_13</text>
<text x="251.2" y="107.4">VSS_14</text>
<text x="261.6" y="104.1">J13</text>
<text x="261.6" y="106.7">K9</text>
<text x="86.5" y="113.8">R1</text>
<text x="98.3" y="113.8">1.21E</text>
<text x="113.8" y="113.8" transform="rotate(-90 113.8 113.8)">2</text>
<text x="113.8" y="111.3" transform="rotate(-90 113.8 111.3)">4</text>
<text x="115.8" y="110">Q1</text>
<text x="126.5" y="113.8" transform="rotate(-90 126.5 113.8)">3</text>
<text x="165.3" y="113.8">R89</text>
<text x="178.3" y="113.8">0E</text>
<text x="194.6" y="110.2">+3.3V</text>
<text x="251.2" y="110">VSS_15</text>
<text x="251.2" y="112.5">VSS_16</text>
<text x="261.6" y="109.2">K10</text>
<text x="261.6" y="111.8">K11</text>
<text x="172.2" y="118.1">DNI</text>
<text x="216.9" y="116.8">M10</text>
<text x="217.2" y="119.4">N11</text>
<text x="218.1" y="114.3">M9</text>
<text x="223.5" y="115.1">VDDE2_1</text>
<text x="223.5" y="117.6">VDDE2_2</text>
<text x="251.2" y="115.1">VSS_17</text>
<text x="251.2" y="117.6">VSS_18</text>
<text x="261.6" y="114.3">K12</text>
<text x="261.6" y="116.8">K13</text>
<text x="261.6" y="119.4">K14</text>
<text x="361.9" y="114.3">C131</text>
<text x="375.9" y="114.3">C132</text>
<text x="388.6" y="114.3">C133</text>
<text x="401.3" y="114.3">C134</text>
<text x="415.3" y="114.3">C135</text>
<text x="429.3" y="114.3">C136</text>
<text x="445.8" y="114.3">C137</text>
<text x="459.7" y="114.3">C138</text>
<text x="473.7" y="114.3">C139</text>
<text x="487.7" y="114.3">C140</text>
<text x="500.4" y="114.3">C190</text>
<text x="510.5" y="114.3">C186</text>
<text x="118.9" y="122.1" transform="rotate(-90 118.9 122.1)">1</text>
<text x="191.8" y="124.5">C31</text>
<text x="217.2" y="121.9">P11</text>
<text x="218.3" y="124.5">R3</text>
<text x="223.5" y="120.1">VDDE2_3</text>
<text x="223.5" y="122.7">VDDE2_4</text>
<text x="223.5" y="125.2">VDDE2_5</text>
<text x="251.2" y="120.1">VSS_19</text>
<text x="251.2" y="122.7">VSS_20</text>
<text x="251.2" y="125.2">VSS_21</text>
<text x="261.6" y="121.9">L9</text>
<text x="261.6" y="124.5">L10</text>
<text x="361.9" y="120.9">0.01UF</text>
<text x="375.9" y="120.9">0.01UF</text>
<text x="388.6" y="120.9">0.01UF</text>
<text x="401.3" y="120.9">0.01UF</text>
<text x="415.3" y="120.9">0.01UF</text>
<text x="429.3" y="120.9">0.01UF</text>
<text x="445.8" y="120.9">0.01UF</text>
<text x="459.7" y="120.9">0.01UF</text>
<text x="473.7" y="120.9">0.01UF</text>
<text x="487.7" y="120.9">0.01UF</text>
<text x="500.4" y="120.9">0.01UF</text>
<text x="510.5" y="120.9">0.01UF</text>
<text x="191.8" y="131.1">10UF</text>
<text x="217.8" y="127">W2</text>
<text x="217.8" y="129.5">W6</text>
<text x="223.5" y="127.8">VDDE2_6</text>
<text x="223.5" y="130.3">VDDE2_7</text>
<text x="251.2" y="127.8">VSS_22</text>
<text x="251.2" y="130.3">VSS_23</text>
<text x="261.6" y="127">L11</text>
<text x="261.6" y="129.5">L12</text>
<text x="216.9" y="137.2">AA4</text>
<text x="217.8" y="132.1">W8</text>
<text x="218.6" y="134.6">Y5</text>
<text x="223.5" y="132.8">VDDE2_8</text>
<text x="223.5" y="135.4">VDDE2_9</text>
<text x="223.5" y="137.9">VDDE2_10</text>
<text x="251.2" y="132.8">VSS_24</text>
<text x="251.2" y="135.4">VSS_25</text>
<text x="251.2" y="137.9">VSS_26</text>
<text x="261.6" y="132.1">L13</text>
<text x="261.6" y="134.6">L14</text>
<text x="261.6" y="137.2">M11</text>
<text x="349.2" y="135.9">C141</text>
<text x="364.5" y="135.9">C142</text>
<text x="379.7" y="135.9">C143</text>
<text x="395" y="135.9">C144</text>
<text x="410.2" y="135.9">C145</text>
<text x="425.4" y="135.9">C146</text>
<text x="440.7" y="135.9">C147</text>
<text x="455.9" y="135.9">C125</text>
<text x="471.2" y="135.9">C126</text>
<text x="481.3" y="135.9">C196</text>
<text x="58" y="141">[5] VRCCTL</text>
<text x="90.3" y="140.5">R2</text>
<text x="102.3" y="140.5">0E</text>
<text x="138.2" y="139.7">C2</text>
<text x="146" y="139.7">10UF</text>
<text x="215.7" y="142.2">AA10</text>
<text x="216.9" y="139.7">AA6</text>
<text x="223.5" y="140.5">VDDE2_11</text>
<text x="223.5" y="143">VDDE2_12</text>
<text x="251.2" y="140.5">VSS_27</text>
<text x="251.2" y="143">VSS_28</text>
<text x="261.6" y="139.7">M12</text>
<text x="261.6" y="142.2">M13</text>
<text x="349.2" y="142.5">0.01UF</text>
<text x="364.5" y="142.5">0.01UF</text>
<text x="379.7" y="142.5">0.01UF</text>
<text x="395" y="142.5">0.01UF</text>
<text x="410.2" y="142.5">0.01UF</text>
<text x="425.4" y="142.5">0.01UF</text>
<text x="440.7" y="142.5">0.01UF</text>
<text x="455.9" y="142.5">0.1UF</text>
<text x="471.2" y="142.5">0.1UF</text>
<text x="481.3" y="142.5">0.1UF</text>
<text x="507.2" y="141.7">DGND</text>
<text x="96" y="144.5">DNI</text>
<text x="188" y="149.1">DGND</text>
<text x="216.9" y="144.8">AB3</text>
<text x="223.5" y="145.5">VDDE2_13</text>
<text x="251.2" y="145.5">VSS_29</text>
<text x="251.2" y="148.1">VSS_30</text>
<text x="261.6" y="144.8">M14</text>
<text x="261.6" y="147.3">N9</text>
<text x="261.6" y="149.9">N10</text>
<text x="216.6" y="152.4">W17</text>
<text x="217.4" y="154.9">Y18</text>
<text x="223.5" y="153.2">VDDE5_1</text>
<text x="223.5" y="155.7">VDDE5_2</text>
<text x="251.2" y="150.6">VSS_31</text>
<text x="251.2" y="153.2">VSS_32</text>
<text x="251.2" y="155.7">VSS_33</text>
<text x="261.6" y="152.4">N12</text>
<text x="261.6" y="154.9">N13</text>
<text x="170.4" y="160.5">DGND</text>
<text x="215.7" y="157.5">AA19</text>
<text x="215.7" y="160">AB20</text>
<text x="223.5" y="158.2">VDDE5_3</text>
<text x="223.5" y="160.8">VDDE5_4</text>
<text x="251.2" y="158.2">VSS_34</text>
<text x="251.2" y="160.8">VSS_35</text>
<text x="261.6" y="157.5">N14</text>
<text x="261.6" y="160">P9</text>
<text x="349.2" y="160">C127</text>
<text x="359.4" y="160">C128</text>
<text x="371.3" y="158.2">1</text>
<text x="371.3" y="160.5">C129</text>
<text x="384" y="158.2">1</text>
<text x="384" y="160.5">C130</text>
<text x="398" y="158.2">1</text>
<text x="398" y="160.5">C200</text>
<text x="412" y="158.2">1</text>
<text x="412" y="160.5">C201</text>
<text x="424.7" y="158.2">1</text>
<text x="424.7" y="160.5">C202</text>
<text x="436.1" y="158.2">1</text>
<text x="436.1" y="160.5">C199</text>
<text x="477" y="159.5">DGND</text>
<text x="217.2" y="167.6">B22</text>
<text x="251.2" y="163.3">VSS_36</text>
<text x="251.2" y="165.9">VSS_37</text>
<text x="261.6" y="162.6">P10</text>
<text x="261.6" y="165.1">P12</text>
<text x="261.6" y="167.6">P13</text>
<text x="349.2" y="166.6">0.1UF</text>
<text x="359.4" y="166.6">0.1UF</text>
<text x="371.3" y="166.1">10UF</text>
<text x="384" y="166.1">10UF</text>
<text x="398" y="166.1">10UF</text>
<text x="412" y="166.1">10UF</text>
<text x="424.7" y="166.1">10UF</text>
<text x="436.1" y="166.1">10UF</text>
<text x="217" y="170.2">C21</text>
<text x="217" y="172.7">D20</text>
<text x="223.5" y="168.4">VDDE7_1</text>
<text x="223.5" y="170.9">VDDE7_2</text>
<text x="223.5" y="173.5">VDDE7_3</text>
<text x="251.2" y="168.4">VSS_38</text>
<text x="251.2" y="170.9">VSS_39</text>
<text x="251.2" y="173.5">VSS_40</text>
<text x="261.6" y="170.2">P14</text>
<text x="261.6" y="172.7">W4</text>
<text x="371.3" y="168.4">2</text>
<text x="384" y="168.4">2</text>
<text x="398" y="168.4">2</text>
<text x="412" y="168.4">2</text>
<text x="424.7" y="168.4">2</text>
<text x="436.1" y="168.4">2</text>
<text x="177.6" y="179.6">+3.3V</text>
<text x="217.2" y="175.3">E19</text>
<text x="217.3" y="177.8">F19</text>
<text x="223.5" y="176">VDDE7_4</text>
<text x="223.5" y="178.6">VDDE7_5</text>
<text x="251.2" y="176">VSS_41</text>
<text x="251.2" y="178.6">VSS_42</text>
<text x="261.6" y="175.3">W19</text>
<text x="261.6" y="177.8">Y3</text>
<text x="161.7" y="180.3">VDD_ANALOG</text>
<text x="217.6" y="180.3">J14</text>
<text x="223.5" y="181.1">VDDE7_6</text>
<text x="251.2" y="181.1">VSS_43</text>
<text x="251.2" y="183.6">VSS_44</text>
<text x="261.6" y="180.3">Y20</text>
<text x="261.6" y="182.9">AA2</text>
<text x="261.6" y="185.4">AA21</text>
<text x="432.8" y="184.4">DGND</text>
<text x="216.6" y="190.5">W14</text>
<text x="218.3" y="188">H4</text>
<text x="223.5" y="188.7">VDDEH1</text>
<text x="223.5" y="191.3">VDDEH4</text>
<text x="251.2" y="186.2">VSS_45</text>
<text x="251.2" y="188.7">VSS_46</text>
<text x="251.2" y="191.3">VSS_47</text>
<text x="261.6" y="188">AB1</text>
<text x="261.6" y="190.5">AB22</text>
<text x="401.9" y="191.8">+5V</text>
<text x="217" y="195.6">D15</text>
<text x="217.2" y="193">U19</text>
<text x="223.5" y="193.8">VDDEH6</text>
<text x="223.5" y="196.3">VDDEH9</text>
<text x="253.7" y="196.3">NC_1</text>
<text x="261.6" y="195.6">W18</text>
<text x="302.9" y="193">+5V</text>
<text x="310.9" y="193.3">+3.3V</text>
<text x="318.7" y="193.3">VDDSYN</text>
<text x="333.4" y="193.5">VDD_ANALOG</text>
<text x="170.2" y="201.9">C149</text>
<text x="217.2" y="198.1">H19</text>
<text x="217.2" y="200.7">A21</text>
<text x="218.3" y="203.2">B1</text>
<text x="223.5" y="198.9">VDDEH10</text>
<text x="223.5" y="201.4">VDD33_1</text>
<text x="223.5" y="204">VDD33_2</text>
<text x="252.4" y="204">VSTBY</text>
<text x="253.7" y="198.9">NC_2</text>
<text x="261.6" y="198.1">Y19</text>
<text x="261.6" y="203.2">A3</text>
<text x="170.2" y="208.5">0.1UF</text>
<text x="217.8" y="208.3">W7</text>
<text x="218.3" y="205.7">P4</text>
<text x="223.5" y="206.5">VDD33_3</text>
<text x="223.5" y="209">VDD33_4</text>
<text x="250.8" y="209">VFLASH</text>
<text x="254.7" y="206.5">VPP</text>
<text x="261.6" y="205.7">M22</text>
<text x="261.6" y="208.3">N22</text>
<text x="217.2" y="215.9">A15</text>
<text x="217.4" y="210.8">Y22</text>
<text x="223.5" y="211.6">VDD33_5</text>
<text x="250.4" y="211.6">VDDSYN</text>
<text x="250.6" y="214.1">VRCCTL</text>
<text x="261.6" y="210.8">W22</text>
<text x="261.6" y="213.4">V20</text>
<text x="261.6" y="215.9">W21</text>
<text x="280.7" y="214.6">VRCCTL</text>
<text x="293.4" y="214.1">[5]</text>
<text x="405.1" y="215.9">C187</text>
<text x="217.2" y="218.4">B15</text>
<text x="218.3" y="221">A7</text>
<text x="223.5" y="216.7">VSSA0_1</text>
<text x="223.5" y="219.2">VSSA0_2</text>
<text x="223.5" y="221.7">VSSA1</text>
<text x="251.8" y="219.2">VDDA0</text>
<text x="251.8" y="221.7">VDDA1</text>
<text x="252.2" y="216.7">VRC33</text>
<text x="261.6" y="218.4">C15</text>
<text x="261.6" y="221">A6</text>
<text x="350.5" y="218.4">C20</text>
<text x="363.2" y="218.4">C21</text>
<text x="217.4" y="226.1">T22</text>
<text x="223.5" y="226.8">VSSSYN</text>
<text x="350.5" y="225.1">0.1UF</text>
<text x="363.2" y="225.1">0.1UF</text>
<text x="405.1" y="222.5">0.1UF</text>
<text x="165.6" y="228.3">VSSA</text>
<text x="217.4" y="228.6">T21</text>
<text x="223.5" y="229.4">VRCVSS</text>
<text x="178.3" y="237.2">VSSA</text>
<text x="231.7" y="236.5">MPC5534MVZ80</text>
<text x="288" y="239.8">DGND</text>
<text x="400.6" y="242.3">DGND</text>
<text x="200.7" y="248.7">VSSSYN</text>
<text x="353.6" y="248.4">VSSA</text>
<text x="88.2" y="285.8">VDD1.5V</text>
<text x="101.6" y="306.1">C158</text>
<text x="113" y="306.1">C159</text>
<text x="125.7" y="306.1">C160</text>
<text x="138.4" y="306.1">C161</text>
<text x="151.1" y="306.1">C162</text>
<text x="162.6" y="306.1">C163</text>
<text x="175.3" y="306.1">C164</text>
<text x="101.6" y="312.7">0.01UF</text>
<text x="113" y="312.7">0.01UF</text>
<text x="125.7" y="312.7">0.01UF</text>
<text x="138.4" y="312.7">0.01UF</text>
<text x="151.1" y="312.7">0.01UF</text>
<text x="162.6" y="312.7">0.01UF</text>
<text x="175.3" y="312.7">0.01UF</text>
<text x="94" y="328.9">C154</text>
<text x="110.5" y="328.9">C41</text>
<text x="123.7" y="327.2">1</text>
<text x="123.7" y="329.4">C185</text>
<text x="170.9" y="327.4">DGND</text>
<text x="94" y="335.5">0.01UF</text>
<text x="110.5" y="335.5">0.1UF</text>
<text x="123.7" y="335">10UF</text>
<text x="123.7" y="337.3">2</text>
<text x="120.1" y="352">DGND</text>
<text x="332.2" y="383">DRAWN</text>
<text x="332.5" y="387.3">VAIBHAV DOSHI</text>
<text x="376.4" y="385.6">17-10-2012</text>
<text x="332" y="394.2">CHECKED</text>
<text x="332" y="399.3">&lt;Checked By&gt;</text>
<text x="373.9" y="397">&lt;Checked Date&gt;</text>
<text x="332.7" y="406.7">ENGINEER</text>
<text x="397.6" y="405.1">SIZE</text>
<text x="407.7" y="405.1">DWG. NO.</text>
<text x="437.1" y="406.9">&lt;Drawing Number&gt;</text>
<text x="484.4" y="405.4">SHEET</text>
<text x="504.3" y="406.4">5 of 15</text>
<text x="524.6" y="405.1">PROD</text>
<text x="525.1" y="407.7">REV.</text>
<text x="332.5" y="412.5">VAIBHAV DOSHI</text>
<text x="407.7" y="411.5">FILE</text>
<text x="426.2" y="413.3">CCCNGP_MPC5534_BOARD_REV3.0.sch</text>
<text x="484.2" y="411.7">SCALE</text>
<text x="502.7" y="413">&lt;Scale&gt;</text>
<text x="526.8" y="412.2">A</text>
</g>
</svg>
